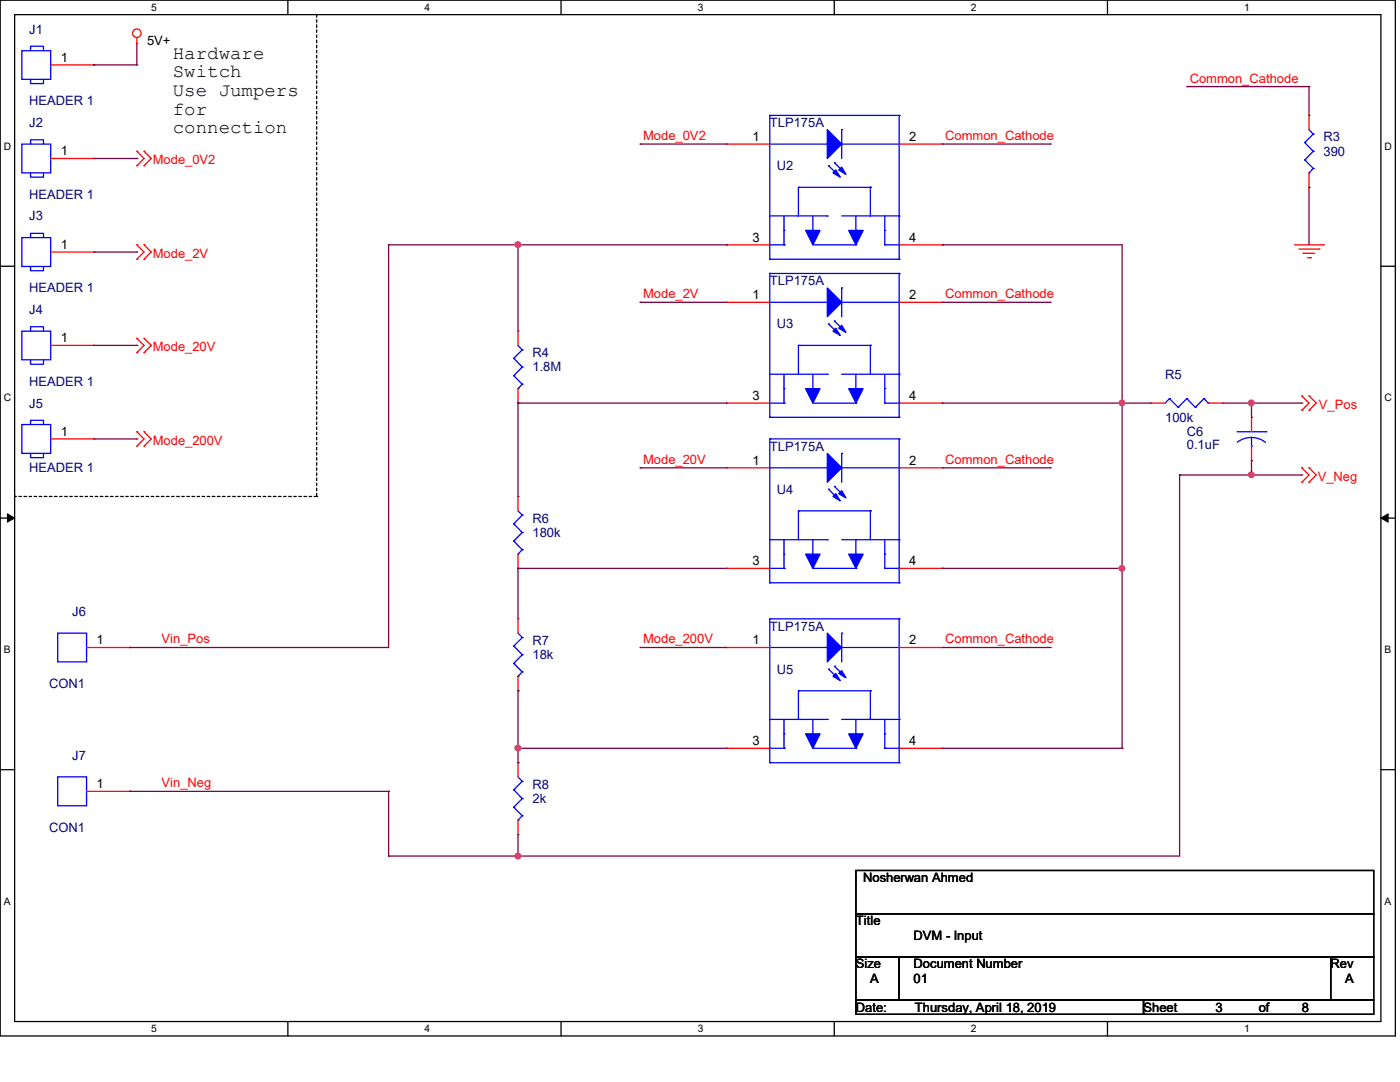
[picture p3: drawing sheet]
<svg xmlns="http://www.w3.org/2000/svg" width="279mm" height="216mm" viewBox="0 0 279 216" stroke-linecap="round" stroke-linejoin="round" font-family="sans-serif">
<path d="M0 0h278.5v206.7h-278.5zM2.9 2.9h272.7v200.9h-272.7z" fill="none" stroke="#000" stroke-width=".25"/>
<g fill="#fff">
<path d="M30.2 .3h1.1v2.3h-1.1z"/>
<path d="M30.2 204.1h1.1v2.3h-1.1z"/>
</g>
<path d="M57.4 0v2.9M57.4 203.8v2.9" fill="none" stroke="#000" stroke-width=".25"/>
<g fill="#fff">
<path d="M84.7 .3h1.1v2.3h-1.1z"/>
<path d="M84.7 204.1h1.1v2.3h-1.1z"/>
</g>
<path d="M112 0v2.9M112 203.8v2.9" fill="none" stroke="#000" stroke-width=".25"/>
<g fill="#fff">
<path d="M139.2 .3h1.1v2.3h-1.1z"/>
<path d="M139.2 204.1h1.1v2.3h-1.1z"/>
</g>
<path d="M166.5 0v2.9M166.5 203.8v2.9" fill="none" stroke="#000" stroke-width=".25"/>
<g fill="#fff">
<path d="M193.8 .3h1.1v2.3h-1.1z"/>
<path d="M193.8 204.1h1.1v2.3h-1.1z"/>
</g>
<path d="M221 0v2.9M221 203.8v2.9" fill="none" stroke="#000" stroke-width=".25"/>
<g fill="#fff">
<path d="M248.3 .3h1.1v2.3h-1.1z"/>
<path d="M248.3 204.1h1.1v2.3h-1.1z"/>
<path d="M.8 28h1.4v2.3h-1.4z"/>
<path d="M276.3 28h1.4v2.3h-1.4z"/>
<path d="M.8 78.2h1.4v2.3h-1.4z"/>
<path d="M276.3 78.2h1.4v2.3h-1.4z"/>
</g>
<path d="M0 53.1h2.9M275.6 53.1h2.9" fill="none" stroke="#000" stroke-width=".25"/>
<g fill="#fff">
<path d="M.8 128.5h1.3v2.2h-1.3z"/>
<path d="M276.3 128.5h1.3v2.2h-1.3z"/>
</g>
<path d="M0 103.4h2.9M275.6 103.4h2.9" fill="none" stroke="#000" stroke-width=".25"/>
<path d="M1.5 102.5l1.4 .9-1.4 .8zM275.6 103.4l1.4-.9v1.7z" fill="#000" stroke="#000" stroke-width=".2"/>
<g fill="#fff">
<path d="M.8 178.7h1.3v2.2h-1.3z"/>
<path d="M276.3 178.7h1.3v2.2h-1.3z"/>
</g>
<path d="M0 153.6h2.9M275.6 153.6h2.9M170.8 173.7h103.4v8.6h-103.4zM170.8 182.3h103.4v8.6h-103.4zM170.8 190.9h8.7v8.6h-8.7zM170.8 199.5h57.4v2.9h-57.4zM179.5 190.9h86.1v8.6h-86.1zM228.2 199.5h46v2.9h-46zM265.6 190.9h8.6v8.6h-8.6z" fill="none" stroke="#000" stroke-width=".25"/>
<path d="M63.2 2.9v96.2M2.9 99.1h.1M63.2 99.1h.1M63.2 99.1h-60.3" fill="none" stroke="#000" stroke-width=".25" stroke-dasharray=".5 .5"/>
<g fill="none" stroke="#f00" stroke-width=".25">
<path d="M10.1 13h8.6M18.7 13h.1M27.3 8.7h.1M27.3 7.5v1.2M10.1 31.6h8.6M18.7 31.6h.1M27.3 30.2h.1M27.3 33.1h.1M27.3 30.2l1.4 1.4-1.4 1.5M28.7 30.2h.1M28.7 33.1h.1M28.7 30.2l1.5 1.4-1.5 1.5"/>
<path d="M145 28.7h.1M145 28.7h8.6M179.5 28.7h8.5M188 28.7h.1M261.2 23h.1M261.2 37.4h.1M261.2 23v2.9M261.2 34.5v2.9M10.1 50.3h8.6M18.7 50.3h.1M27.3 48.9h.1M27.3 51.7h.1"/>
<path d="M27.3 48.9l1.4 1.4-1.4 1.4M28.7 48.9h.1M28.7 51.7h.1M28.7 48.9l1.5 1.4-1.5 1.4M145 48.9h.1M145 48.9h8.6M179.5 48.9h8.5M188 48.9h.1M258.4 48.9h5.7M259.2 49.7h4M260.1 50.5h.1M260.1 50.5h2.3"/>
<path d="M260.9 51.4h.6M261.5 51.4h.1M263.2 49.7h.1M264.1 48.9h.1M10.1 68.9h8.6M18.7 68.9h.1M27.3 67.5h.1M27.3 70.4h.1M27.3 67.5l1.4 1.4-1.4 1.5M28.7 67.5h.1M28.7 70.4h.1M28.7 67.5l1.5 1.4-1.5 1.5"/>
<path d="M103.4 66.1h.1M103.4 66.1v2.8M103.4 77.6v2.8M145 60.3h.1M145 60.3h8.6M179.5 60.3h8.5M188 60.3h.1M259.8 79h.1M259.8 79l1.4 1.4-1.4 1.5M261.2 79h.1M261.2 79l1.5 1.4-1.5 1.5M10.1 87.6h8.6"/>
<path d="M18.7 87.6h.1M27.3 86.1h.1M27.3 89h.1M27.3 86.1l1.4 1.5-1.4 1.4M28.7 86.1h.1M28.7 89h.1M28.7 86.1l1.5 1.5-1.5 1.4M103.4 80.4h.1M103.4 99.1h.1M103.4 99.1v2.8M145 80.4h.1M145 93.3h.1"/>
<path d="M145 80.4h8.6M145 93.3h8.6M179.5 80.4h8.5M179.5 93.3h8.5M188 80.4h.1M188 93.3h.1M229.7 80.4h.1M229.7 80.4h2.8M241.1 80.4h2.9M244 80.4h.1M249.8 83.3h.1M249.8 91.9h.1"/>
<path d="M249.8 83.3v2.8M249.8 89v2.9M259.8 81.9h.1M259.8 93.3h.1M259.8 96.2h.1M259.8 93.3l1.4 1.5-1.4 1.4M261.2 81.9h.1M261.2 93.3h.1M261.2 96.2h.1M261.2 93.3l1.5 1.5-1.5 1.4M103.4 113.4h.1M103.4 110.6v2.8"/>
<path d="M145 113.4h.1M145 113.4h8.6M179.5 113.4h8.5M188 113.4h.1M17.3 129.2h8.6M25.9 129.2h.1M103.4 123.5h.1M103.4 137.8h.1M103.4 123.5v2.8M103.4 135v2.8M145 129.2h.1M145 129.2h8.6"/>
<path d="M179.5 129.2h8.5M188 129.2h.1M17.3 157.9h8.6M25.9 157.9h.1M103.4 152.2h.1M103.4 152.2v2.8M145 149.3h.1M145 149.3h8.6M179.5 149.3h8.5M188 149.3h.1M103.4 166.5h.1M103.4 163.7v2.8"/>
<circle cx="27.3" cy="6.6" r=".85"/>
</g>
<g fill="#00f" stroke="#00f" stroke-width=".25">
<path d="M165.1 25.9l2.9 2.8-2.9 2.9z"/>
<path d="M166.8 33.9l.9 1.4-1.5-.8z"/>
<path d="M167.4 33.9l.6-.5 .8 1.4z"/>
<path d="M165.1 126.3l2.9 2.9-2.9 2.9z"/>
<path d="M166.8 134.4l.9 1.4-1.5-.8z"/>
<path d="M167.4 134.4l.6-.6 .8 1.5z"/>
<path d="M165.1 57.4l2.9 2.9-2.9 2.9z"/>
<path d="M166.8 65.5l.9 1.4-1.5-.8z"/>
<path d="M168 64.9l.8 1.4-1.4-.8z"/>
<path d="M165.1 90.5l2.9 2.8-2.9 2.9z"/>
<path d="M166.2 99.1l.6-.6 .9 1.4z"/>
<path d="M168 97.9l.8 1.5-1.4-.9z"/>
<path d="M160.8 46h2.9l-1.5 2.9z" fill-rule="evenodd"/>
<path d="M169.4 46h2.9l-1.5 2.9z" fill-rule="evenodd"/>
<path d="M160.8 146.4h2.9l-1.5 2.9z" fill-rule="evenodd"/>
<path d="M169.4 146.4h2.9l-1.5 2.9z" fill-rule="evenodd"/>
<path d="M160.8 77.6h2.9l-1.5 2.8z" fill-rule="evenodd"/>
<path d="M169.4 77.6h2.9l-1.5 2.8z" fill-rule="evenodd"/>
<path d="M160.8 110.6h2.9l-1.5 2.8z" fill-rule="evenodd"/>
<path d="M169.4 110.6h2.9l-1.5 2.8z" fill-rule="evenodd"/>
</g>
<g fill="none" stroke="#00f" stroke-width=".25">
<path d="M4.4 10.1h5.7v5.7h-5.7zM6.1 15.8v.9h2.6v-.9M6.1 10.1v-.9h2.6v.9M4.4 28.7h5.7v5.8h-5.7zM6.1 34.5v.8h2.6v-.8M6.1 28.7v-.8h2.6v.8M153.6 23h.1M153.6 28.7h11.5M153.6 23v28.7M153.6 23h25.9M159.3 37.4h.1M159.3 37.4v5.7"/>
<path d="M159.3 37.4h14.4M165.1 28.7h.1M165.4 33.1h.1M165.4 33.1l1.1 1.1M166.5 32.5h.1M166.5 32.5l1.2 1.1M168 25.9h.1M168 25.9v5.7M168 28.7h11.5M173.7 37.4h.1M173.7 37.4v5.7M179.5 28.7h.1"/>
<path d="M179.5 23h.1M179.5 23v28.7M260.4 28.4h.1M260.4 31.9h.1M260.4 28.4l1.7 1.8M260.4 31.9l1.7 1.7M261.2 34.5h.1M261.2 25.9l.9 .9M262.1 26.8h.1M262.1 30.2h.1M262.1 33.6h.1M262.1 26.8l-1.7 1.6"/>
<path d="M262.1 30.2l-1.7 1.7M262.1 33.6l-.9 .9M4.4 47.4h5.7v5.8h-5.7zM6.1 53.2v.8h2.6v-.8M6.1 47.4v-.8h2.6v.8M153.6 51.7h.1M153.6 54.6h.1M153.6 43.1h11.5M153.6 48.9h2.9M153.6 54.6v28.7M153.6 51.7h25.9M153.6 54.6h25.9"/>
<path d="M156.5 46h.1M156.5 48.9h.1M156.5 43.1v5.8M162.2 46h.1M162.2 43.1v2.9M162.2 48.9h8.6M165.1 43.1h.1M168 57.4h.1M168 57.4v5.8M168 43.1h11.5M170.8 46h.1M170.8 48.9h.1"/>
<path d="M170.8 43.1v2.9M176.6 46h.1M176.6 48.9h.1M176.6 43.1v5.8M176.6 48.9h2.9M179.5 43.1h.1M179.5 48.9h.1M179.5 51.7h.1M179.5 54.6h.1M179.5 54.6v28.7M4.4 66.1h5.7v5.7h-5.7zM6.1 71.8v.9h2.6v-.9"/>
<path d="M6.1 66.1v-.9h2.6v.9M102.5 71.5h.1M102.5 75h.1M102.5 71.5l1.7 1.7M102.5 75l1.7 1.7M103.4 77.6h.1M103.4 68.9l.8 .9M104.2 69.8h.1M104.2 73.2h.1M104.2 76.7h.1M104.2 69.8l-1.7 1.7M104.2 73.2l-1.7 1.8"/>
<path d="M104.2 76.7l-.8 .9M153.6 74.7h11.5M153.6 60.3h11.5M156.5 77.6h.1M156.5 74.7v5.7M159.3 68.9h.1M159.3 68.9v5.8M159.3 68.9h14.4M162.2 77.6h.1M162.2 74.7v2.9M165.1 74.7h.1M165.1 60.3h.1"/>
<path d="M165.4 64.6h.1M165.4 64.6l1.1 1.2M166.5 64.1h.1M166.5 64.1l1.2 1.1M168 74.7h11.5M168 60.3h11.5M170.8 77.6h.1M170.8 74.7v2.9M173.7 68.9h.1M173.7 68.9v5.8M176.6 77.6h.1M176.6 74.7v5.7"/>
<path d="M179.5 74.7h.1M179.5 60.3h.1M233.4 79.5h.1M233.4 79.5l-.9 .9M233.4 79.5l1.7 1.8M236.9 79.5h.1M236.9 79.5l-1.8 1.8M236.9 79.5l1.6 1.8M240.3 79.5h.1M240.3 79.5l-1.8 1.8M240.3 79.5l.8 .9M4.4 84.7h5.7v5.8h-5.7z"/>
<path d="M6.1 90.5v.8h2.6v-.8M6.1 84.7v-.8h2.6v.8M153.6 83.3h.1M153.6 87.6h.1M153.6 87.6v28.7M153.6 80.4h2.9M153.6 83.3h25.9M153.6 93.3h11.5M153.6 87.6h25.9M156.5 80.4h.1M162.2 80.4h8.6M165.1 93.3h.1"/>
<path d="M165.4 97.6h.1M165.4 97.6l1.1 1.2M166.5 97.1h.1M166.5 97.1l1.2 1.1M168 90.5h.1M168 90.5v5.7M168 93.3h11.5M170.8 80.4h.1M176.6 80.4h.1M176.6 80.4h2.9M179.5 80.4h.1M179.5 83.3h.1"/>
<path d="M179.5 93.3h.1M179.5 87.6h.1M179.5 87.6v28.7M235.1 81.3h.1M238.5 81.3h.1M241.1 80.4h.1M246.9 86.1h5.7M249.8 89h.1M249.8 87.3l1.4 .3 1.4 .7M249.8 87.3l-1.6 .2-1.3 .7M249.8 87.3v1.7M252.6 86.1h.1"/>
<path d="M102.5 104.5h.1M102.5 107.9h.1M102.5 104.5l1.7 1.8M102.5 107.9l1.7 1.8M103.4 110.6h.1M103.4 101.9l.8 .9M104.2 102.8h.1M104.2 106.3h.1M104.2 109.7h.1M104.2 102.8l-1.7 1.7M104.2 106.3l-1.7 1.6M104.2 109.7l-.8 .9"/>
<path d="M153.6 116.3h.1M153.6 107.7h11.5M153.6 113.4h2.9M153.6 116.3h25.9M156.5 110.6h.1M156.5 113.4h.1M156.5 107.7v5.7M159.3 101.9h.1M159.3 101.9v5.8M159.3 101.9h14.4M162.2 110.6h.1M162.2 107.7v2.9"/>
<path d="M162.2 113.4h8.6M165.1 107.7h.1M168 107.7h11.5M170.8 110.6h.1M170.8 113.4h.1M170.8 107.7v2.9M173.7 101.9h.1M173.7 101.9v5.8M176.6 110.6h.1M176.6 113.4h.1M176.6 107.7v5.7M176.6 113.4h2.9"/>
<path d="M179.5 107.7h.1M179.5 113.4h.1M179.5 116.3h.1M11.5 126.3h5.8v5.8h-5.8zM102.5 128.9h.1M102.5 132.4h.1M102.5 128.9l1.7 1.7M102.5 132.4l1.7 1.7M103.4 135h.1M103.4 126.3l.8 .9M104.2 127.2h.1M104.2 130.6h.1"/>
<path d="M104.2 134.1h.1M104.2 127.2l-1.7 1.7M104.2 130.6l-1.7 1.8M104.2 134.1l-.8 .9M153.6 123.5h.1M153.6 123.5v28.7M153.6 129.2h11.5M153.6 123.5h25.9M159.3 137.8h.1M159.3 137.8v5.8M159.3 137.8h14.4M165.1 129.2h.1"/>
<path d="M165.4 133.5h.1M165.4 133.5l1.1 1.2M166.5 132.9h.1M166.5 132.9l1.2 1.2M168 126.3h.1M168 126.3v5.8M168 129.2h11.5M173.7 137.8h.1M173.7 137.8v5.8M179.5 129.2h.1M179.5 123.5h.1M179.5 123.5v28.7"/>
<path d="M11.5 155h5.8v5.8h-5.8zM102.5 157.6h.1M102.5 157.6l1.7 1.7M103.4 155l.8 .9M104.2 155.9h.1M104.2 159.3h.1M104.2 155.9l-1.7 1.7M104.2 159.3l-1.7 1.8M153.6 152.2h.1M153.6 143.6h11.5M153.6 149.3h2.9M153.6 152.2h25.9"/>
<path d="M156.5 146.4h.1M156.5 149.3h.1M156.5 143.6v5.7M162.2 146.4h.1M162.2 143.6v2.8M162.2 149.3h8.6M165.1 143.6h.1M168 143.6h11.5M170.8 146.4h.1M170.8 149.3h.1M170.8 143.6v2.8M176.6 146.4h.1"/>
<path d="M176.6 149.3h.1M176.6 143.6v5.7M176.6 149.3h2.9M179.5 143.6h.1M179.5 149.3h.1M179.5 152.2h.1M102.5 161.1h.1M102.5 161.1l1.7 1.7M103.4 163.7h.1M104.2 162.8h.1M104.2 162.8l-.8 .9"/>
</g>
<g fill="none" stroke="#800040" stroke-width=".25">
<path d="M18.7 13h.1M18.7 13h8.6M27.3 13h.1M27.3 8.7v4.3M236.9 17.3h.1M236.9 17.3h24.3M261.2 17.3h.1M261.2 17.3v5.7M18.7 31.6h8.6M27.3 31.6h.1M127.8 28.7h.1M127.8 28.7h17.2"/>
<path d="M188 28.7h21.6M209.6 28.7h.1M261.2 37.4h.1M261.2 37.4v11.5M18.7 50.3h8.6M27.3 50.3h.1M77.6 48.9h.1M77.6 48.9v80.3h-51.7M77.6 48.9h67.4M103.4 48.9h.1M103.4 48.9v17.2M145 48.9h.1"/>
<path d="M188 48.9h.1M188 48.9h35.9v100.4M18.7 68.9h8.6M27.3 68.9h.1M127.8 60.3h.1M127.8 60.3h17.2M188 60.3h21.6M209.6 60.3h.1M18.7 87.6h8.6M27.3 87.6h.1M103.4 80.4h.1M103.4 80.4v18.7"/>
<path d="M103.4 80.4h41.6M127.8 93.3h.1M127.8 93.3h17.2M188 80.4h41.7M188 93.3h21.6M209.6 93.3h.1M223.9 80.4h.1M235.4 94.8h.1M235.4 94.8v76h-157.8M235.4 94.8h24.4M244 80.4h15.8M249.8 80.4h.1"/>
<path d="M249.8 91.9h.1M249.8 80.4v2.9M249.8 91.9v2.9M259.8 80.4h.1M259.8 94.8h.1M103.4 113.4h.1M103.4 113.4v10.1M103.4 113.4h41.6M188 113.4h.1M188 113.4h35.9M223.9 113.4h.1M25.9 129.2h.1"/>
<path d="M103.4 137.8h.1M103.4 137.8v14.4M127.8 129.2h.1M127.8 129.2h17.2M188 129.2h21.6M209.6 129.2h.1M25.9 157.9h.1M25.9 157.9h51.7M77.6 157.9h.1M77.6 157.9v12.9M103.4 149.3h.1M103.4 152.2h.1"/>
<path d="M103.4 149.3h41.6M188 149.3h35.9M223.9 149.3h.1M77.6 170.8h.1M103.4 170.8h.1M103.4 166.5v4.3"/>
</g>
<g fill="#f0f" stroke="#f0f" stroke-width=".25">
<circle cx="103.4" cy="170.8" r=".56"/>
<circle cx="103.4" cy="48.8" r=".56"/>
<circle cx="103.4" cy="149.3" r=".56"/>
<circle cx="223.9" cy="113.4" r=".55"/>
<circle cx="223.9" cy="80.4" r=".55"/>
<circle cx="249.7" cy="94.7" r=".55"/>
<circle cx="249.7" cy="80.4" r=".55"/>
</g>
<g font-size="3.7">
<text x="34.5" y="11.7">Hardware</text>
<text x="34.5" y="15.4">Switch</text>
<text x="34.5" y="19.1">Use Jumpers</text>
<text x="34.5" y="22.9">for</text>
<text x="34.5" y="26.6">connection</text>
</g>
<g font-size="2.6" fill="#000080">
<text x="5.8" y="6.7">J1</text>
<text x="5.8" y="21">HEADER 1</text>
<text x="5.8" y="25.4">J2</text>
<text x="153.6" y="25.4">TLP175A</text>
<text x="264.1" y="28.2">R3</text>
<text x="155" y="34">U2</text>
<text x="264.1" y="31.1">390</text>
<text x="5.8" y="39.7">HEADER 1</text>
<text x="5.8" y="44">J3</text>
<text x="5.8" y="58.3">HEADER 1</text>
<text x="153.6" y="56.9">TLP175A</text>
<text x="5.8" y="62.7">J4</text>
<text x="155" y="65.5">U3</text>
<text x="106.3" y="71.2">R4</text>
<text x="5.8" y="77">HEADER 1</text>
<text x="106.3" y="74.1">1.8M</text>
<text x="232.5" y="75.6">R5</text>
<text x="5.8" y="81.3">J5</text>
<text x="153.6" y="89.9">TLP175A</text>
<text x="232.5" y="84.2">100k</text>
<text x="236.9" y="87">C6</text>
<text x="236.9" y="89.6">0.1uF</text>
<text x="5.8" y="94.2">HEADER 1</text>
<text x="155" y="98.6">U4</text>
<text x="106.3" y="104.3">R6</text>
<text x="106.3" y="107.1">180k</text>
<text x="14.4" y="122.9">J6</text>
<text x="153.6" y="125.8">TLP175A</text>
<text x="106.3" y="128.7">R7</text>
<text x="106.3" y="131.5">18k</text>
<text x="9.8" y="137.3">CON1</text>
<text x="155" y="134.4">U5</text>
<text x="14.4" y="151.6">J7</text>
<text x="106.3" y="157.4">R8</text>
<text x="106.3" y="160.2">2k</text>
<text x="9.8" y="166">CON1</text>
</g>
<g font-size="2.6">
<text x="29.3" y="9">5V+</text>
<text x="12.1" y="12.3">1</text>
<text x="150.2" y="28.1">1</text>
<text x="181.4" y="28.1">2</text>
<text x="12.1" y="31">1</text>
<text x="12.1" y="49.7">1</text>
<text x="150.2" y="48.2">3</text>
<text x="181.4" y="48.2">4</text>
<text x="150.2" y="59.7">1</text>
<text x="181.4" y="59.7">2</text>
<text x="12.1" y="68.3">1</text>
<text x="150.2" y="79.8">3</text>
<text x="181.4" y="79.8">4</text>
<text x="12.1" y="87">1</text>
<text x="150.2" y="92.7">1</text>
<text x="181.4" y="92.7">2</text>
<text x="150.2" y="112.8">3</text>
<text x="181.4" y="112.8">4</text>
<text x="19.3" y="128.6">1</text>
<text x="150.2" y="128.6">1</text>
<text x="181.4" y="128.6">2</text>
<text x="150.2" y="148.7">3</text>
<text x="181.4" y="148.7">4</text>
<text x="19.3" y="157.3">1</text>
<text x="172.3" y="176">Nosherwan Ahmed</text>
<text x="170.8" y="184.7">Title</text>
<text x="182.3" y="187.5">DVM - Input</text>
<text x="170.8" y="193.3">Size</text>
<text x="173.7" y="196.1">A</text>
<text x="182.3" y="196.1">01</text>
<text x="182.3" y="193.3">Document Number</text>
<text x="265.6" y="193.3">Rev</text>
<text x="268.4" y="196.1">A</text>
<text x="170.8" y="201.8">Date:</text>
<text x="182.6" y="201.8">Thursday, April 18, 2019</text>
<text x="228.2" y="201.8">Sheet</text>
<text x="242.6" y="201.8">3</text>
<text x="251.2" y="201.8">of</text>
<text x="259.8" y="201.8">8</text>
</g>
<g font-size="2.6" fill="#f00">
<text x="237.4" y="16.5">Common_Cathode</text>
<text x="128.4" y="27.9">Mode_0V2</text>
<text x="188.6" y="27.9">Common_Cathode</text>
<text x="30.5" y="32.8">Mode_0V2</text>
<text x="30.5" y="51.5">Mode_2V</text>
<text x="128.4" y="59.5">Mode_2V</text>
<text x="188.6" y="59.5">Common_Cathode</text>
<text x="30.5" y="70.1">Mode_20V</text>
<text x="263.2" y="81.6">V_Pos</text>
<text x="30.5" y="88.8">Mode_200V</text>
<text x="128.4" y="92.5">Mode_20V</text>
<text x="188.6" y="92.5">Common_Cathode</text>
<text x="263" y="95.9">V_Neg</text>
<text x="32.2" y="128.4">Vin_Pos</text>
<text x="128.4" y="128.4">Mode_200V</text>
<text x="188.6" y="128.4">Common_Cathode</text>
<text x="32.2" y="157.1">Vin_Neg</text>
</g>
<g font-size="2.1">
<text x="30.2" y="2.2">5</text>
<text x="84.7" y="2.2">4</text>
<text x="139.2" y="2.2">3</text>
<text x="193.8" y="2.2">2</text>
<text x="248.3" y="2.2">1</text>
<text x=".8" y="29.8">D</text>
<text x="276.3" y="29.8">D</text>
<text x=".8" y="80.1">C</text>
<text x="276.3" y="80.1">C</text>
<text x=".8" y="130.3">B</text>
<text x="276.3" y="130.3">B</text>
<text x=".8" y="180.5">A</text>
<text x="276.3" y="180.5">A</text>
<text x="30.2" y="206">5</text>
<text x="84.7" y="206">4</text>
<text x="139.2" y="206">3</text>
<text x="193.8" y="206">2</text>
<text x="248.3" y="206">1</text>
</g>
</svg>
